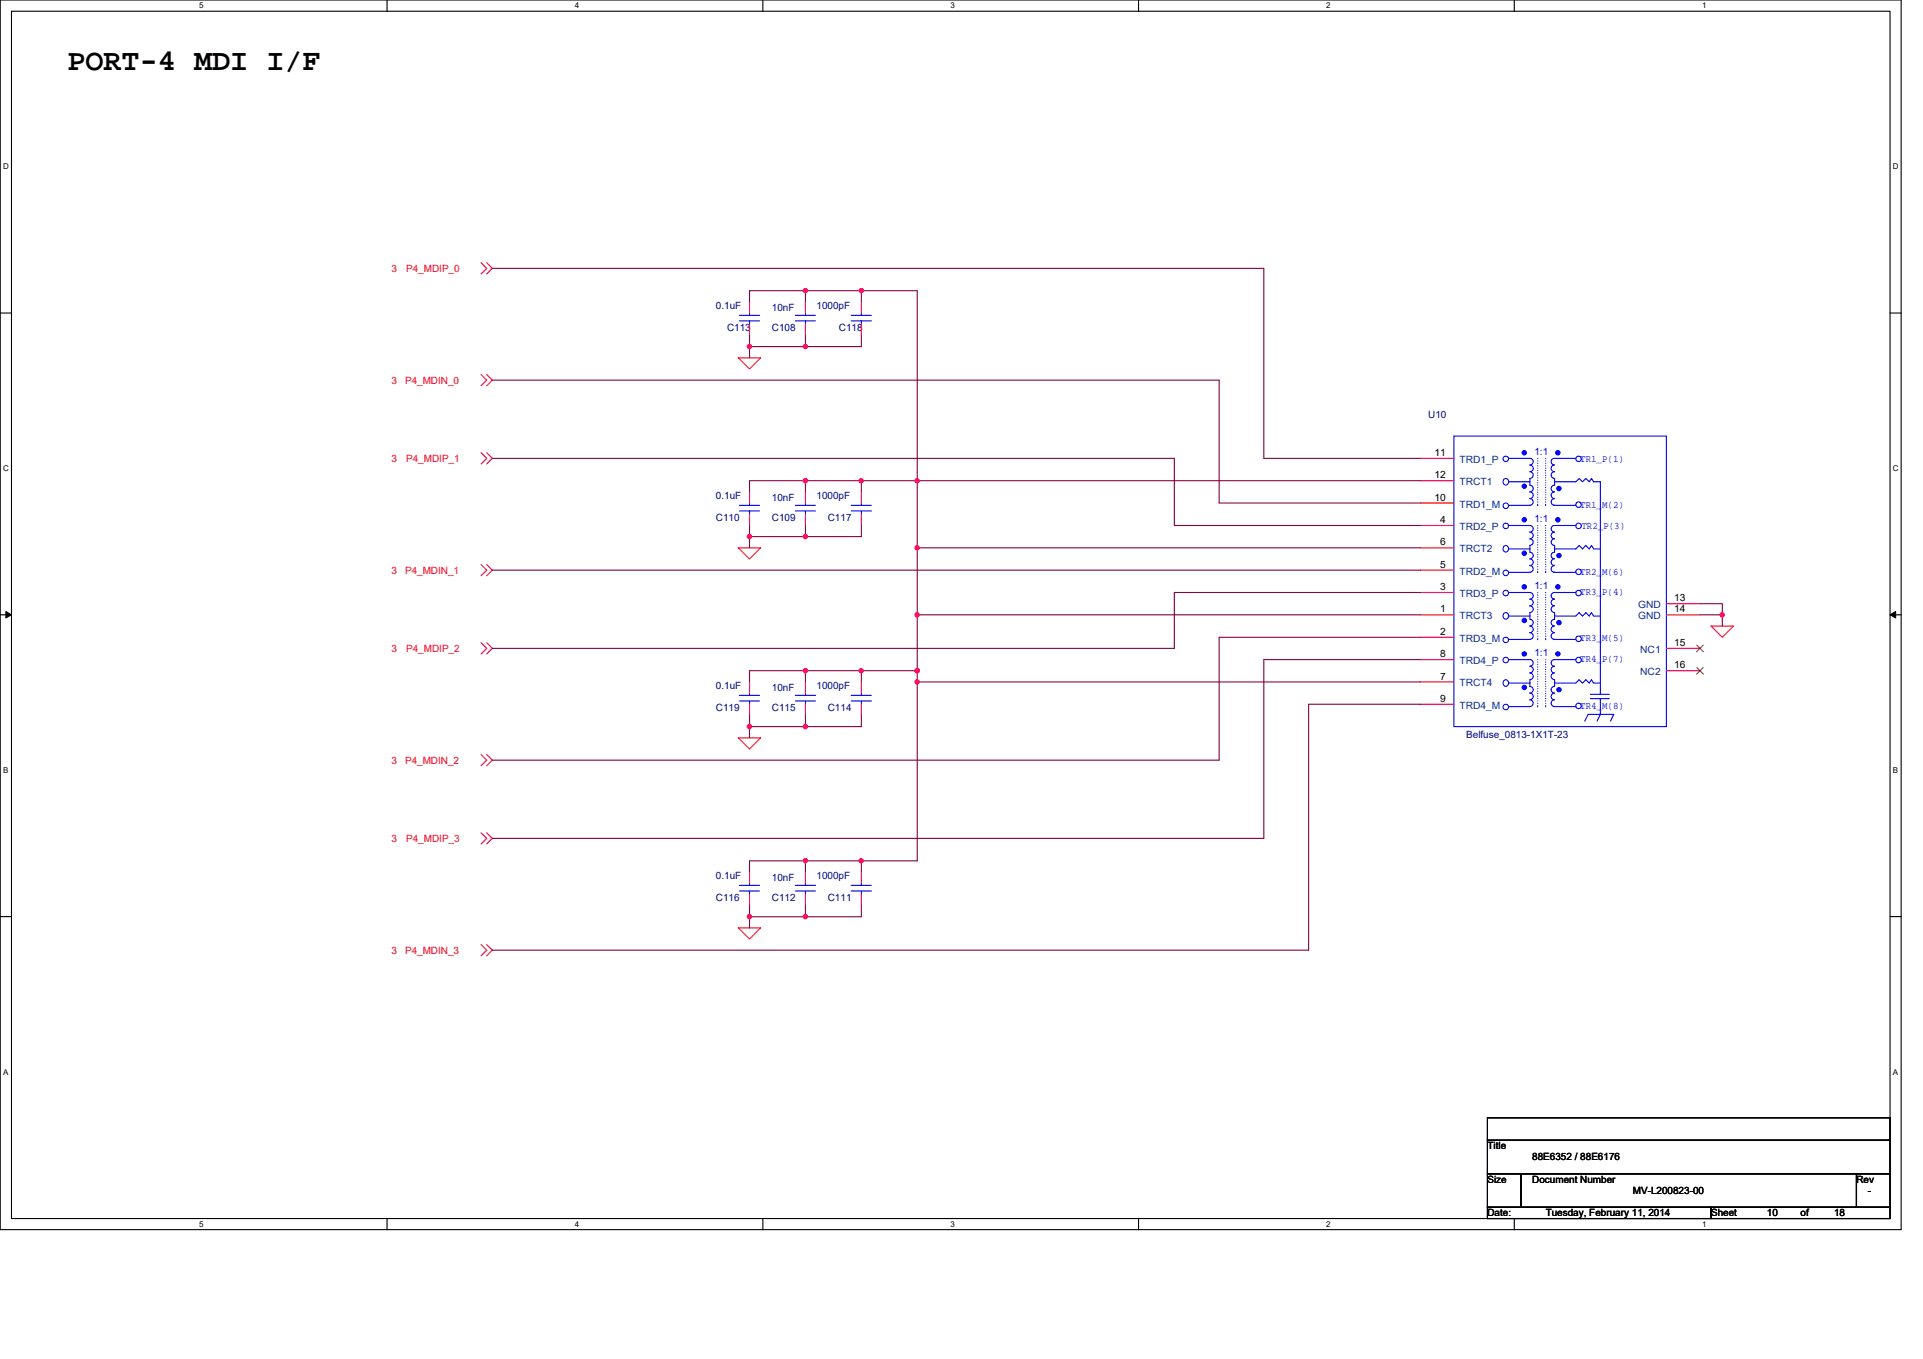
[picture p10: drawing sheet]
<svg xmlns="http://www.w3.org/2000/svg" width="297mm" height="210mm" viewBox="0 0 297 210" stroke-linecap="round" stroke-linejoin="round" font-family="sans-serif">
<path d="M0 0h293.7v190h-293.7zM1.8 1.7h290.1v186.6h-290.1z" fill="none" stroke="#000" stroke-width=".17"/>
<g fill="#fff">
<path d="M30.8 .2h.6v1.4h-.6z"/>
<path d="M30.8 188.5h.6v1.3h-.6z"/>
</g>
<path d="M59.8 0v1.7M59.8 188.3v1.7" fill="none" stroke="#000" stroke-width=".17"/>
<g fill="#fff">
<path d="M88.8 .2h.6v1.4h-.6z"/>
<path d="M88.8 188.5h.6v1.3h-.6z"/>
</g>
<path d="M117.8 0v1.7M117.8 188.3v1.7" fill="none" stroke="#000" stroke-width=".17"/>
<g fill="#fff">
<path d="M146.8 .2h.7v1.4h-.7z"/>
<path d="M146.8 188.5h.7v1.3h-.7z"/>
</g>
<path d="M175.9 0v1.7M175.9 188.3v1.7" fill="none" stroke="#000" stroke-width=".17"/>
<g fill="#fff">
<path d="M204.9 .2h.6v1.4h-.6z"/>
<path d="M204.9 188.5h.6v1.3h-.6z"/>
</g>
<path d="M233.9 0v1.7M233.9 188.3v1.7" fill="none" stroke="#000" stroke-width=".17"/>
<g fill="#fff">
<path d="M262.9 .2h.7v1.4h-.7z"/>
<path d="M262.9 188.5h.7v1.3h-.7z"/>
<path d="M.5 25h.8v1.4h-.8z"/>
<path d="M292.4 25h.8v1.4h-.8z"/>
<path d="M.5 71.7h.8v1.3h-.8z"/>
<path d="M292.4 71.7h.8v1.3h-.8z"/>
</g>
<path d="M0 48.4h1.8M291.9 48.4h1.8" fill="none" stroke="#000" stroke-width=".17"/>
<g fill="#fff">
<path d="M.5 118.3h.8v1.4h-.8z"/>
<path d="M292.4 118.3h.8v1.4h-.8z"/>
</g>
<path d="M0 95h1.8M291.9 95h1.8" fill="none" stroke="#000" stroke-width=".17"/>
<path d="M.9 94.5l.9 .5-.9 .5zM291.9 95l.9-.5v1z" fill="#000" stroke="#000" stroke-width=".15"/>
<g fill="#fff">
<path d="M.5 164.9h.8v1.4h-.8z"/>
<path d="M292.4 164.9h.8v1.4h-.8z"/>
</g>
<path d="M0 141.6h1.8M291.9 141.6h1.8M229.8 172.7h62.1v3.5h-62.1zM229.8 176.2h62.1v5.2h-62.1zM229.8 181.4h5.1v5.1h-5.1zM229.8 186.5h34.5v1.8h-34.5zM234.9 181.4h51.9v5.1h-51.9zM264.3 186.5h27.6v1.8h-27.6zM286.8 181.4h5.1v5.1h-5.1z" fill="none" stroke="#000" stroke-width=".17"/>
<g fill="none" stroke="#f00" stroke-width=".17">
<path d="M74.3 40.6l.9 .9-.9 .8M74.3 57.9l.9 .8-.9 .9M75.2 40.6l.8 .9-.8 .8M75.2 57.9l.8 .8-.8 .9M114 55.3h3.5l-1.7 1.7zM115.8 46.7v1.7M115.8 50.1v1.7M124.4 46.7v1.7M124.4 50.1v1.7M133.1 46.7v1.7M133.1 50.1v1.7M74.3 70l.9 .8-.9 .9"/>
<path d="M75.2 70l.8 .8-.8 .9M115.8 76v1.7M115.8 79.5v1.7M124.4 76v1.7M124.4 79.5v1.7M133.1 76v1.7M133.1 79.5v1.7M219.4 70.8h5.2M219.4 74.3h5.2M219.4 77.7h5.2M74.3 99.3l.9 .9-.9 .8M74.3 87.2l.9 .9-.9 .9"/>
<path d="M75.2 99.3l.8 .9-.8 .8M75.2 87.2l.8 .9-.8 .9M114 84.6h3.5l-1.7 1.8zM219.4 81.2h5.2M219.4 84.6h5.2M219.4 88.1h5.2M219.4 91.5h5.2M219.4 95h5.2M219.4 98.5h5.2M257.4 95h5.2M257.4 93.3h5.2M264.3 96.7h3.5l-1.8 1.8z"/>
<path d="M74.3 116.6l.9 .9-.9 .8M75.2 116.6l.8 .9-.8 .8M114 114h3.5l-1.7 1.7zM115.8 105.4v1.7M115.8 108.8v1.8M124.4 105.4v1.7M124.4 108.8v1.8M133.1 105.4v1.7M133.1 108.8v1.8M219.4 101.9h5.2M219.4 105.4h5.2M219.4 108.8h5.2"/>
<path d="M257.4 100.2h5.2M257.4 103.6h5.2M74.3 128.7l.9 .8-.9 .9M75.2 128.7l.8 .8-.8 .9M115.8 134.7v1.8M115.8 138.2v1.7M124.4 134.7v1.8M124.4 138.2v1.7M133.1 134.7v1.8M133.1 138.2v1.7M74.3 146l.9 .8-.9 .9M75.2 146l.8 .8-.8 .9"/>
<path d="M114 143.4h3.5l-1.7 1.7z"/>
</g>
<g fill="none" stroke="#00f" stroke-width=".17">
<path d="M114.2 49.6h3.1M114.2 48.7h3.1M115.8 48.4v.3M115.8 49.6v.5M122.8 49.6h3.2M122.8 48.7h3.2M124.4 48.4v.3M124.4 49.6v.5M131.5 49.6h3.1M131.5 48.7h3.1M133.1 48.4v.3M133.1 49.6v.5"/>
<path d="M114.2 79h3.1M114.2 78.1h3.1M115.8 77.7v.4M115.8 79v.5M122.8 79h3.2M122.8 78.1h3.2M124.4 77.7v.4M124.4 79v.5M131.5 79h3.1M131.5 78.1h3.1M133.1 77.7v.4M133.1 79v.5"/>
<path d="M224.6 67.4h32.8v44.9h-32.8zM232.4 74a.47 .47 0 0 1 .6 .4 .47 .47 0 0 1-.6 .5 .58 .58 0 0 1 0-.9zM233 70.8h3.3M233 74.4h3.3M233 78.1h3.3M236.3 70.8a.51 .51 0 0 1 .5 .5 .51 .51 0 0 1-.5 .5M236.3 71.9a.51 .51 0 0 1 .5 .5 .51 .51 0 0 1-.5 .5M236.3 72.9a.51 .51 0 0 1 .5 .5 .51 .51 0 0 1-.5 .5M236.3 75a.52 .52 0 0 1 .5 .5 .52 .52 0 0 1-.5 .5 .51 .51 0 0 1 .5 .5 .51 .51 0 0 1-.5 .5 .52 .52 0 0 1 .5 .5 .52 .52 0 0 1-.5 .6M236.3 73.9v1.1M240 78.1h3.4M240.1 71.9a.51 .51 0 0 0-.5 .5 .51 .51 0 0 0 .5 .5"/>
<path d="M240.1 72.9a.51 .51 0 0 0-.5 .5 .51 .51 0 0 0 .5 .5M240.1 73.9v1.1a.51 .51 0 0 0-.5 .5 .51 .51 0 0 0 .5 .5 .52 .52 0 0 0-.5 .5 .52 .52 0 0 0 .5 .5 .52 .52 0 0 0-.5 .5 .52 .52 0 0 0 .5 .6M240.1 74.4h3.3l.5-.5 .6 .5 .5-.5 .5 .5 .3-.5 .4 .5h1v32.9M243.4 70.8h-3.3a.51 .51 0 0 0-.5 .5 .51 .51 0 0 0 .5 .5M232.4 84.4a.47 .47 0 0 1 .6 .4 .47 .47 0 0 1-.6 .4 .58 .58 0 0 1 0-.8zM232.4 94.7a.47 .47 0 0 1 .6 .5 .47 .47 0 0 1-.6 .4 .58 .58 0 0 1 0-.9zM233 84.8h3.3M233 81.2h3.3M233 88.4h3.3M233 95.2h3.3M233 91.5h3.3M233 98.8h3.3"/>
<path d="M236.3 81.2a.52 .52 0 0 1 .5 .5 .52 .52 0 0 1-.5 .5 .51 .51 0 0 1 .5 .5 .51 .51 0 0 1-.5 .5 .51 .51 0 0 1 .5 .6 .51 .51 0 0 1-.5 .5M236.3 85.3a.51 .51 0 0 1 .5 .5 .51 .51 0 0 1-.5 .5 .52 .52 0 0 1 .5 .6 .52 .52 0 0 1-.5 .5 .52 .52 0 0 1 .5 .5 .52 .52 0 0 1-.5 .5M236.3 91.5a.52 .52 0 0 1 .5 .6 .52 .52 0 0 1-.5 .5 .51 .51 0 0 1 .5 .5 .51 .51 0 0 1-.5 .5 .52 .52 0 0 1 .5 .5 .52 .52 0 0 1-.5 .5M236.3 95.7a.51 .51 0 0 1 .5 .5 .51 .51 0 0 1-.5 .5M236.3 96.7a.51 .51 0 0 1 .5 .5 .51 .51 0 0 1-.5 .5M236.3 97.8a.51 .51 0 0 1 .5 .5 .51 .51 0 0 1-.5 .5M236.3 84.3v1M236.3 94.7v1M240 88.4h3.4M240 98.8h3.4M240.1 96.7a.51 .51 0 0 0-.5 .5 .51 .51 0 0 0 .5 .5M240.1 97.8a.51 .51 0 0 0-.5 .5 .51 .51 0 0 0 .5 .5"/>
<path d="M240.1 84.3v1a.52 .52 0 0 0-.5 .5 .52 .52 0 0 0 .5 .6 .51 .51 0 0 0-.5 .5 .51 .51 0 0 0 .5 .5 .52 .52 0 0 0-.5 .5 .52 .52 0 0 0 .5 .5M243.4 81.2h-3.3a.52 .52 0 0 0-.5 .5 .52 .52 0 0 0 .5 .5 .52 .52 0 0 0-.5 .6 .52 .52 0 0 0 .5 .5 .5 .5 0 0 0-.5 .5 .5 .5 0 0 0 .5 .5M243.4 91.5h-3.3a.52 .52 0 0 0-.5 .6 .52 .52 0 0 0 .5 .5 .52 .52 0 0 0-.5 .5 .52 .52 0 0 0 .5 .5 .52 .52 0 0 0-.5 .5 .52 .52 0 0 0 .5 .6v1a.51 .51 0 0 0-.5 .5 .51 .51 0 0 0 .5 .5M247.2 84.8h-1l-.4-.5-.3 .5-.5-.5-.5 .5-.6-.5-.5 .5h-3.3M247.2 95.2h-1l-.4-.5-.3 .5-.5-.5-.5 .5-.6-.5-.5 .5h-3.3M114.2 108.3h3.1M114.2 107.4h3.1M115.8 107.1v.3M115.8 108.3v.5M122.8 108.3h3.2M122.8 107.4h3.2M124.4 107.1v.3"/>
<path d="M124.4 108.3v.5M131.5 108.3h3.1M131.5 107.4h3.1M133.1 107.1v.3M133.1 108.3v.5M232.4 105.1a.47 .47 0 0 1 .6 .4 .47 .47 0 0 1-.6 .5 .58 .58 0 0 1 0-.9zM233 105.5h3.3M233 101.9h3.3M233 109.2h3.3M236.3 101.9a.52 .52 0 0 1 .5 .5 .52 .52 0 0 1-.5 .6 .51 .51 0 0 1 .5 .5 .51 .51 0 0 1-.5 .5M236.3 106.1a.51 .51 0 0 1 .5 .5 .51 .51 0 0 1-.5 .5M236.3 107.1a.51 .51 0 0 1 .5 .5 .51 .51 0 0 1-.5 .5 .52 .52 0 0 1 .5 .5 .52 .52 0 0 1-.5 .6"/>
<path d="M236.3 104a.51 .51 0 0 1 .5 .5 .51 .51 0 0 1-.5 .5M236.3 105v1.1M240 109.2h3.4M240.1 104a.51 .51 0 0 0-.5 .5 .51 .51 0 0 0 .5 .5M240.1 107.1a.51 .51 0 0 0-.5 .5 .51 .51 0 0 0 .5 .5 .52 .52 0 0 0-.5 .5 .52 .52 0 0 0 .5 .6M240.1 105v1.1a.51 .51 0 0 0-.5 .5 .51 .51 0 0 0 .5 .5M243.4 101.9h-3.3a.51 .51 0 0 0-.5 .5 .51 .51 0 0 0 .5 .5 .52 .52 0 0 0-.5 .6 .52 .52 0 0 0 .5 .5M244.8 111.4l.5-1h4l-.5 1M245.7 107.3h2.9M245.7 107.9h2.9M247.2 105.5h-1l-.4-.5-.3 .5-.5-.5-.5 .5-.6-.5-.5 .5h-3.3M247.2 107.9v2.5l-.5 1"/>
<path d="M114.2 137.7h3.1M114.2 136.8h3.1M115.8 136.5v.3M115.8 137.7v.5M122.8 137.7h3.2M122.8 136.8h3.2M124.4 136.5v.3M124.4 137.7v.5M131.5 137.7h3.1M131.5 136.8h3.1M133.1 136.5v.3M133.1 137.7v.5"/>
<circle cx="232.6" cy="78.1" r=".43"/>
<circle cx="232.6" cy="70.9" r=".42"/>
<circle cx="243.8" cy="78" r=".43"/>
<circle cx="243.8" cy="70.9" r=".42"/>
<circle cx="232.6" cy="91.6" r=".43"/>
<circle cx="232.6" cy="88.5" r=".43"/>
<circle cx="232.6" cy="81.3" r=".43"/>
<circle cx="232.6" cy="98.9" r=".42"/>
<circle cx="243.8" cy="91.6" r=".43"/>
<circle cx="243.8" cy="81.3" r=".43"/>
<circle cx="243.8" cy="98.7" r=".43"/>
<circle cx="243.8" cy="88.3" r=".43"/>
<circle cx="232.6" cy="102" r=".43"/>
<circle cx="232.6" cy="109.2" r=".43"/>
<circle cx="243.8" cy="102" r=".43"/>
<circle cx="243.8" cy="109.1" r=".43"/>
</g>
<g fill="#00f" stroke="#00f" stroke-width=".17">
<circle cx="235.5" cy="70" r=".34"/>
<circle cx="235.5" cy="75.1" r=".33"/>
<circle cx="240.6" cy="70" r=".34"/>
<circle cx="240.8" cy="75.5" r=".34"/>
<circle cx="235.5" cy="85.5" r=".34"/>
<circle cx="240.6" cy="80.3" r=".34"/>
<circle cx="240.8" cy="85.8" r=".33"/>
<circle cx="235.5" cy="80.3" r=".34"/>
<circle cx="235.5" cy="95.9" r=".34"/>
<circle cx="240.6" cy="90.7" r=".34"/>
<circle cx="240.8" cy="96.2" r=".34"/>
<circle cx="235.5" cy="90.7" r=".34"/>
<circle cx="235.5" cy="106.2" r=".34"/>
<circle cx="240.6" cy="101" r=".33"/>
<circle cx="240.8" cy="106.6" r=".33"/>
<circle cx="235.5" cy="101" r=".33"/>
</g>
<g fill="none" stroke="#00f" stroke-width=".17" stroke-dasharray="0 .3">
<path d="M237.5 70.8v7.3M237.5 78.1h.1M238.8 70.8v7.3M238.8 78.1h.1M237.5 81.2v7.2M237.5 88.4h.1M237.5 91.5v7.3M237.5 98.8h.1M238.8 81.2v7.2M238.8 88.4h.1M238.8 91.5v7.3M238.8 98.8h.1"/>
<path d="M237.5 101.9v7.3M237.5 109.2h.1M238.8 101.9v7.3M238.8 109.2h.1"/>
</g>
<path d="M262.1 99.7l1 1M263.1 99.7l-1 1M262.1 103.1l1 1.1M263.1 103.1l-1 1.1" fill="none" stroke="#804000" stroke-width=".15"/>
<g fill="none" stroke="#800040" stroke-width=".17">
<path d="M76 41.5h119.2v29.3h24.2M76 58.7h112.3v19h31.1M115.8 51.8v1.8M115.8 53.6v1.7M115.8 53.6h8.6M124.4 44.9h-8.6v1.8M124.4 44.9v1.8M124.4 51.8v1.8M124.4 44.9h8.7M133.1 44.9v1.8M133.1 51.8v1.8h-8.7M133.1 44.9h8.6v29.4"/>
<path d="M76 70.8h105.4v10.4h38M115.8 76v-1.7h8.6v1.7M124.4 74.3h8.7M133.1 74.3h8.6M133.1 74.3v1.7M141.7 74.3h77.7M141.7 74.3v10.3h77.7M76 88.1h143.4M115.8 82.9v1.7M115.8 81.2v1.7M115.8 82.9h8.6M124.4 81.2v1.7"/>
<path d="M133.1 81.2v1.7h-8.7M141.7 95h77.7M141.7 95v8.6M141.7 84.6v10.4M219.4 98.5h-31.1v19h-112.3M219.4 91.5h-38v8.7h-105.4M262.6 95h3.4M262.6 93.3h3.4v1.7M266 95v1.7M115.8 112.3h8.6M115.8 110.6v1.7M115.8 112.3v1.7"/>
<path d="M124.4 103.6h-8.6v1.8M124.4 103.6v1.8M124.4 110.6v1.7M124.4 103.6h8.7M133.1 103.6h8.6M133.1 103.6v1.8M133.1 110.6v1.7h-8.7M141.7 105.4h77.7M141.7 105.4v27.6h-8.6M141.7 103.6v1.8M219.4 108.8h-17.3v38h-126.1M219.4 101.9h-24.2v27.6h-119.2"/>
<path d="M115.8 139.9v1.7M124.4 133h-8.6v1.7M124.4 133v1.7M124.4 139.9v1.7M124.4 133h8.7v1.7M133.1 139.9v1.7h-8.7M115.8 141.6v1.8M115.8 141.6h8.6"/>
</g>
<g fill="#f0f" stroke="#f0f" stroke-width=".17">
<circle cx="141.7" cy="74.3" r=".34"/>
<circle cx="141.7" cy="95" r=".34"/>
<circle cx="141.7" cy="84.6" r=".34"/>
<circle cx="141.7" cy="105.4" r=".33"/>
<circle cx="141.7" cy="103.6" r=".34"/>
<circle cx="133" cy="74.3" r=".34"/>
<circle cx="133" cy="103.6" r=".34"/>
<circle cx="124.4" cy="44.9" r=".33"/>
<circle cx="133" cy="133" r=".34"/>
<circle cx="124.4" cy="74.3" r=".34"/>
<circle cx="124.4" cy="103.6" r=".34"/>
<circle cx="124.4" cy="133" r=".34"/>
<circle cx="124.4" cy="53.5" r=".33"/>
<circle cx="124.4" cy="82.9" r=".34"/>
<circle cx="115.8" cy="82.9" r=".34"/>
<circle cx="124.4" cy="112.3" r=".34"/>
<circle cx="124.4" cy="141.6" r=".34"/>
<circle cx="115.8" cy="141.6" r=".34"/>
<circle cx="133" cy="44.9" r=".33"/>
<circle cx="115.8" cy="112.3" r=".34"/>
<circle cx="115.8" cy="53.5" r=".33"/>
<circle cx="266" cy="95" r=".34"/>
</g>
<text font-size="4.7" x="10.4" y="10.8">PORT-4 MDI I/F</text>
<g font-size="1.5" fill="#f00">
<text x="60.5" y="42">3</text>
<text x="62.7" y="42">P4_MDIP_0</text>
<text x="60.5" y="59.3">3</text>
<text x="62.6" y="59.3">P4_MDIN_0</text>
<text x="60.5" y="71.4">3</text>
<text x="62.7" y="71.4">P4_MDIP_1</text>
<text x="60.5" y="88.6">3</text>
<text x="62.6" y="88.6">P4_MDIN_1</text>
<text x="60.5" y="100.7">3</text>
<text x="62.7" y="100.7">P4_MDIP_2</text>
<text x="60.5" y="118">3</text>
<text x="62.6" y="118">P4_MDIN_2</text>
<text x="60.5" y="130.1">3</text>
<text x="62.7" y="130.1">P4_MDIP_3</text>
<text x="60.5" y="147.4">3</text>
<text x="62.6" y="147.4">P4_MDIN_3</text>
</g>
<g font-size="1.5" fill="#000080">
<text x="110.6" y="47.7">0.1uF</text>
<text x="126.1" y="47.7">1000pF</text>
<text x="112.3" y="51.1">C113</text>
<text x="119.2" y="51.1">C108</text>
<text x="119.2" y="48">10nF</text>
<text x="129.6" y="51.1">C118</text>
<text x="220.6" y="64.6">U10</text>
<text x="110.6" y="77">0.1uF</text>
<text x="119.2" y="77.4">10nF</text>
<text x="126.1" y="77">1000pF</text>
<text x="110.6" y="80.5">C110</text>
<text x="119.2" y="80.5">C109</text>
<text x="127.9" y="80.5">C117</text>
<text x="110.6" y="106.4">0.1uF</text>
<text x="119.2" y="106.8">10nF</text>
<text x="126.1" y="106.4">1000pF</text>
<text x="110.6" y="109.9">C119</text>
<text x="119.2" y="109.9">C115</text>
<text x="127.9" y="109.9">C114</text>
<text x="226.5" y="114">Belfuse_0813-1X1T-23</text>
<text x="110.6" y="135.8">0.1uF</text>
<text x="119.2" y="136.1">10nF</text>
<text x="126.1" y="135.8">1000pF</text>
<text x="110.6" y="139.2">C116</text>
<text x="119.2" y="139.2">C112</text>
<text x="127.9" y="139.2">C111</text>
</g>
<g font-size="1.5">
<text x="221.6" y="70.5">11</text>
<text x="221.6" y="73.9">12</text>
<text x="221.6" y="77.4">10</text>
<text x="222.5" y="80.8">4</text>
<text x="222.5" y="84.3">6</text>
<text x="222.5" y="87.7">5</text>
<text x="222.5" y="91.2">3</text>
<text x="222.5" y="94.6">1</text>
<text x="258.6" y="94.6">14</text>
<text x="258.6" y="92.9">13</text>
<text x="222.5" y="98.1">2</text>
<text x="222.5" y="101.6">8</text>
<text x="258.6" y="99.8">15</text>
<text x="222.5" y="105">7</text>
<text x="258.6" y="103.3">16</text>
<text x="222.5" y="108.5">9</text>
<text x="229.8" y="177.6">Title</text>
<text x="236.7" y="179.3">88E6352 / 88E6176</text>
<text x="229.8" y="182.8">Size</text>
<text x="236.7" y="182.8">Document Number</text>
<text x="252.2" y="184.5">MV-L200823-00</text>
<text x="286.8" y="182.8">Rev</text>
<text x="288.5" y="184.5">-</text>
<text x="229.8" y="187.9">Date:</text>
<text x="238.8" y="187.9">Tuesday, February 11, 2014</text>
<text x="264.3" y="187.9">Sheet</text>
<text x="272.9" y="187.9">10</text>
<text x="278.1" y="187.9">of</text>
<text x="283.3" y="187.9">18</text>
</g>
<g font-size="1.5" fill="#004080">
<text x="225.4" y="71.5">TRD1_P</text>
<text x="225.4" y="75">TRCT1</text>
<text x="225.4" y="78.4">TRD1_M</text>
<text x="225.4" y="81.9">TRD2_P</text>
<text x="225.4" y="85.3">TRCT2</text>
<text x="225.4" y="88.8">TRD2_M</text>
<text x="225.4" y="92.2">TRD3_P</text>
<text x="225.4" y="95.7">TRCT3</text>
<text x="253" y="95.7">GND</text>
<text x="253" y="94">GND</text>
<text x="225.4" y="99.2">TRD3_M</text>
<text x="253.4" y="100.9">NC1</text>
<text x="225.4" y="102.6">TRD4_P</text>
<text x="225.4" y="106.1">TRCT4</text>
<text x="253.4" y="104.3">NC2</text>
<text x="225.4" y="109.5">TRD4_M</text>
</g>
<g font-size="1.5" fill="#00f">
<text x="237" y="70.3">1:1</text>
<text x="244.1" y="71.4">TR1_P(1)</text>
<text x="237" y="80.7">1:1</text>
<text x="244.1" y="78.4">TR1_M(2)</text>
<text x="244.3" y="81.7">TR2_P(3)</text>
<text x="244.1" y="88.8">TR2_M(6)</text>
<text x="237" y="91">1:1</text>
<text x="244.1" y="91.9">TR3_P(4)</text>
<text x="237" y="101.4">1:1</text>
<text x="244.1" y="99">TR3_M(5)</text>
<text x="244.1" y="102.3">TR4_P(7)</text>
<text x="244.1" y="109.5">TR4_M(8)</text>
</g>
<g font-size="1.2">
<text x="30.8" y="1.3">5</text>
<text x="88.8" y="1.3">4</text>
<text x="146.8" y="1.3">3</text>
<text x="204.9" y="1.3">2</text>
<text x="262.9" y="1.3">1</text>
<text x=".5" y="26.1">D</text>
<text x="292.4" y="26.1">D</text>
<text x=".5" y="72.8">C</text>
<text x="292.4" y="72.8">C</text>
<text x=".5" y="119.4">B</text>
<text x="292.4" y="119.4">B</text>
<text x=".5" y="166">A</text>
<text x="292.4" y="166">A</text>
<text x="30.8" y="189.6">5</text>
<text x="88.8" y="189.6">4</text>
<text x="146.8" y="189.6">3</text>
<text x="204.9" y="189.6">2</text>
<text x="262.9" y="189.6">1</text>
</g>
</svg>
